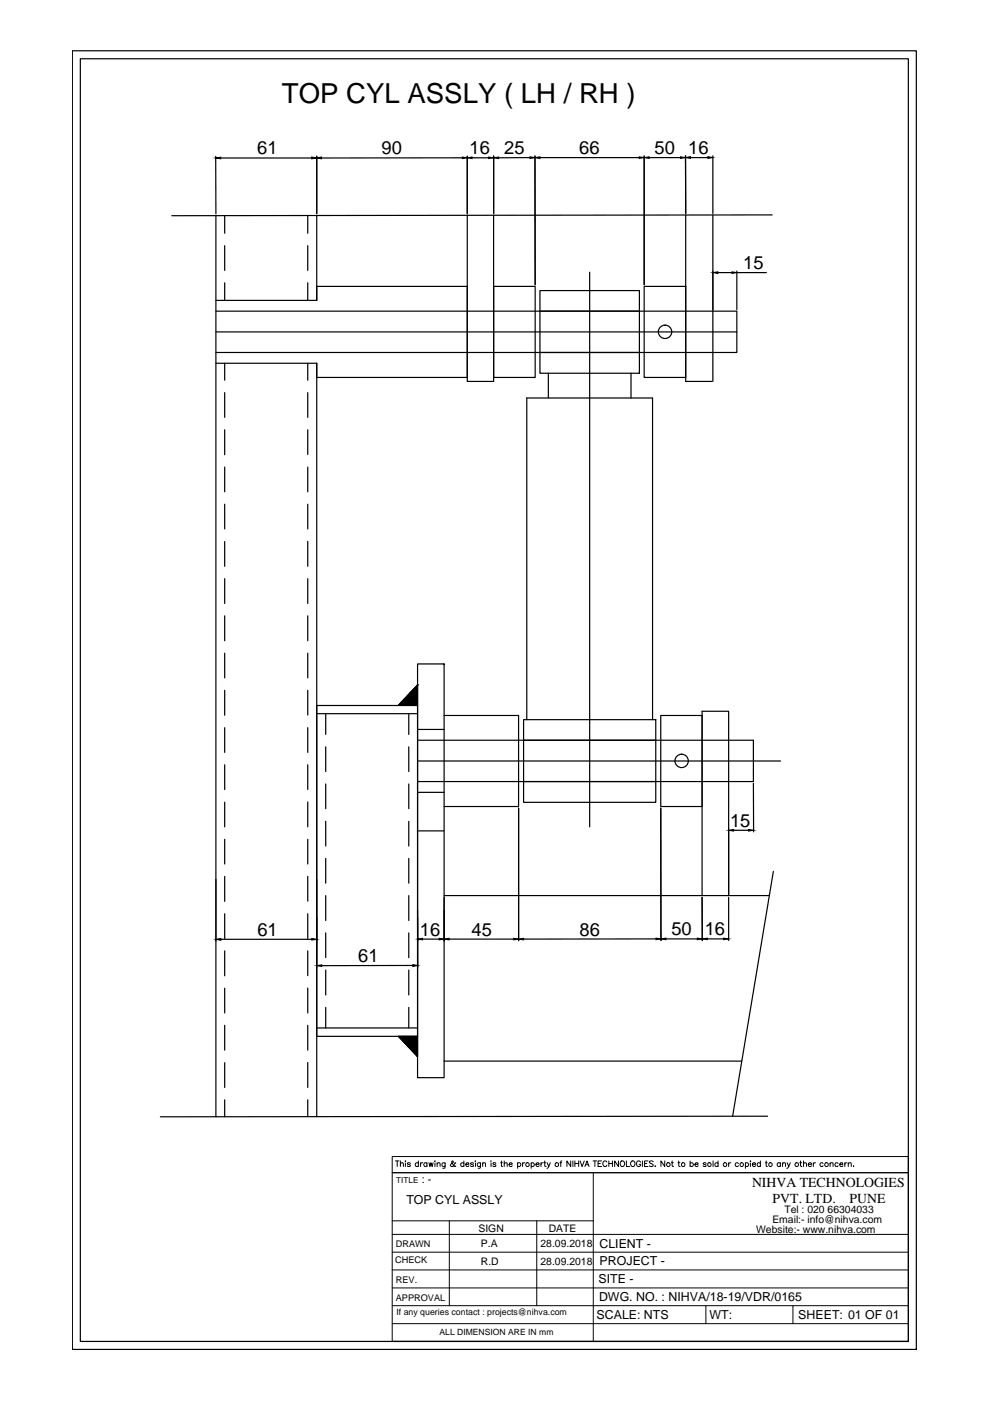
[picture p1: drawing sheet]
<svg xmlns="http://www.w3.org/2000/svg" width="210mm" height="297mm" viewBox="0 0 210 297" stroke-linecap="round" stroke-linejoin="round" font-family="sans-serif">
<!-- layer: 0 -->
<g fill="none" stroke="#000" stroke-width=".25">
<path d="M15.3 10.8h179v275.3h-179zM45.7 33.2l.1 12.2M46.8 33.5h19.3M67.2 33.1v12.2M98 33.5h-29.8M99.1 33.1v12.2M100.1 33.5h3.5M104.7 33.1v12.2M112.4 33.4l-6.7 .1M113.4 33.1l.1 27.3M114.5 33.4h21M136.6 33.1v27.3"/>
<path d="M137.6 33.4h6.7M145.3 33l.1 12.3M146.4 33.4h3.7M151.1 33v12.3M45.8 45.7v191.1M47.6 45.7v3.8M47.6 52.1v5.2M47.6 60v3.7M65.2 45.7v3.8M65.2 52.1v5.2M65.2 60v3.7M67.2 45.7v18h-21.4"/>
<path d="M99.1 45.6v35.3h5.6v-35.3M125 57.7v117.6M145.4 45.6v35.3h5.6M151.1 45.6v35.3M152.2 57.8h3M156.2 57.5v8.1M156.2 57.8h6.3M163.7 45.6l-127.3 .1M45.8 66h110.4v8.7h-110.4M45.8 77h21.4v159.7M45.8 70.4h110.4M47.6 77v3.6"/>
<path d="M65.2 77v3.6M67.2 60.7h31.9v19.3h-31.9M104.7 60.7h8.8v19.3h-8.8zM114.5 61.6h21.1v17.5h-21.1zM114.5 66h21.1M114.5 74.7h21.1M116.3 79.1v5.3M133.8 79.1v5.3M136.6 60.7h8.8v19.3h-8.8zM47.6 83.2v5.3M47.6 91.1v5.3M47.6 99v5.3"/>
<path d="M65.2 83.2v5.3M65.2 91.1v5.3M65.2 99v5.3M47.6 106.9v5.3M47.6 114.8v5.3M65.2 106.9v5.3M65.2 114.8v5.3M47.6 122.7v5.2M47.6 130.6v5.3M47.6 138.5v5.2M65.2 122.7v5.2M65.2 130.6v5.3"/>
<path d="M65.2 138.5v5.2M47.6 146.4v5.3M47.6 154.3v5.2M65.2 146.4v5.2M65.2 154.3v5.2M67.2 149.6h21.3M67.2 151.3h21.3M69.1 151.3v4.4M69.1 158.3v5.3M84.5 149.5l.1 .1M84.6 149.4l.2 .2M84.6 149.6v-.1l.1 .1"/>
<path d="M84.7 149.3l.2 .3M84.7 149.3l.3 .3M84.8 149.2l.4 .4M84.9 149.1l.5 .5-.5-.5M84.9 149.2l.3 .4M84.9 149.1l.5 .5M85 149l.6 .6M85 149l.5 .6M85.1 149.6l-.3-.4 .3 .4M85.1 148.9l.6 .7M85.2 148.8l.8 .8M85.2 148.8l.7 .8"/>
<path d="M85.2 148.7l.8 .9M85.4 148.5l1.1 1.1M85.5 148.4l1.2 1.2M85.5 148.5l1 1.1M85.6 148.4l1.1 1.2M85.6 148.3l1.2 1.3-1.2-1.2M85.7 148.3l1.2 1.3M85.7 148.2l1.4 1.4M85.7 148.3l1.3 1.3M85.8 148.1l1.4 1.5-1.4-1.4 1.3 1.4M85.8 148.1l1.5 1.5M85.8 149.6l-.7-.8 .8 .8"/>
<path d="M85.9 148.1l1.4 1.5M85.9 148l1.6 1.6M86 148l1.6 1.6M86 147.9l1.7 1.7M86.1 147.8l1.7 1.8M86.1 149.6l-.8-.9 .9 .9M86.2 147.8l1.8 1.8M86.2 147.7l2 1.9M86.2 147.7l1.8 1.9M86.2 149.6l-.8-1 .9 1M86.3 147.6l2.1 2M86.4 149.6l-1-1 1 1"/>
<path d="M86.4 147.5l2 2.1M86.4 147.5l2.1 2.1M86.5 147.4l2 2.1M86.6 147.2l1.9 2M86.7 151.3v4.4M86.7 158.3v5.3M86.7 147.2l1.8 1.8-1.8-1.8M86.8 147.1l1.7 1.8M86.8 147.1l1.7 1.7M86.8 147l1.7 1.7M86.8 147l1.7 1.8M86.9 147l1.6 1.5"/>
<path d="M87 146.9l1.5 1.6M87 146.9l1.5 1.5M87.1 146.8l1.4 1.5M87.1 146.8l1.4 1.6M87.1 146.7l1.4 1.5M87.2 146.6l1.3 1.4-1.3-1.3M87.3 146.6l1.2 1.3M87.3 146.5l1.2 1.3M87.4 146.4l1.1 1.1-1.1-1.1M87.5 146.3l1 1M87.6 146.2l.9 1M87.6 146.3l.9 1"/>
<path d="M87.6 149.6l-1.6-1.7 1.6 1.7M87.6 146.2l.9 .9M87.7 146.1l.8 .8-.8-.8M87.7 146.1l.8 .9M87.8 146l.7 .8M87.8 146.1l.7 .8M87.9 149.6l-1.8-1.8 1.8 1.8M87.9 145.9l.6 .7M87.9 145.9l.6 .6-.6-.6M88 145.8l.5 .6M88 145.8l.5 .5M88.2 145.6l.3 .5-.4-.4"/>
<path d="M88.2 145.6l.3 .3M88.3 145.5l.2 .2M88.3 145.5l.2 .3M88.4 145.4l.1 .2M88.4 145.3l.1 .1-.1-.1M88.5 145.3h.1M88.5 145.2h.1M88.5 145.9l-.3-.3 .3 .4M88.5 146.1l-.4-.4 .4 .5M88.5 147.4l-1-1 1 1.1M88.5 147.7l-1.2-1.2 1.2 1.2M88.5 140.8h5.7v87.7h-5.7z"/>
<path d="M88.5 146.7l-.6-.7 .6 .7M88.5 148.1l-1.4-1.4 1.4 1.4M88.5 149.2l-1.9-1.9 1.9 2M88.5 149.3l-2-2 2 2.1M88.5 145.2l-4 4.3M88.5 149.6v70.1h-21.3M88.5 156.9h71.2v8.8h-71.2M88.5 154.7h5.7M94.2 151.7h15.8v19.3h-15.8M111 152.6h28v17.5h-28zM111.7 152.6v-68.2h26.7v68.2M140.1 151.7h8.8v19.3h-8.8z"/>
<path d="M47.6 162.2v5.2M47.6 170.1v5.2M47.6 177.9v5.3M65.2 162.2v5.2M65.2 170v5.3M65.2 177.9v5.3M69.1 166.2v5.3M69.1 174.1v5.3M86.7 166.2v5.3M86.7 174.1v5.3M88.5 176.2h5.6M88.5 161.3h77"/>
<path d="M88.5 168h5.7M110 171.3v28.1M140.1 171.3v28.1M154.5 175.7v13.8M155.5 176h3.2M159.7 166.1l.1 10.3M46.8 199.2h19.3M47.6 185.8v5.3M47.6 193.7v5.3M65.2 185.8v5.3M65.2 193.7v5.3M69.1 182v5.3"/>
<path d="M69.1 189.9v5.3M69.1 197.8v5.2M86.7 182v5.3M86.7 189.9v5.3M86.7 197.8v5.2M88.5 193l.1 6.5M88.5 194.6l.1 10.5M89.6 199.1h3.5M94.2 189.9h68.9M94.2 190.3v9.2M95.2 199.1h13.7M139.1 199.1h-28.1"/>
<path d="M141.2 199.1h6.6M148.9 189.9v-39.1h5.6v39.1M148.9 190.3v9.1M150 199.1h3.4M154.5 190.3v9.1M164 184.8l-8.7 51.9M47.6 201.6v5.3M47.6 209.5v5.3M47.6 217.4v5.2M65.2 201.6v5.3M65.2 209.5v5.3M65.2 217.4v5.2"/>
<path d="M67.2 217.9h21.3M69.1 205.7v5.3M69.1 213.6v4.3M84.6 219.7l3.9 4M84.7 219.7l3.8 3.8M84.8 219.7l3.7 3.8M84.9 219.7l3.6 3.7M85 219.7l3.5 3.6M85.1 219.7l3.4 3.5M85.1 219.7l3.4 3.4M85.2 219.7l3.3 3.4M85.3 219.7l3.2 3.3"/>
<path d="M85.4 219.7l3.1 3.1-3.1-3.1M85.7 219.7l2.8 2.9M85.8 219.7l2.7 2.8M85.8 219.7l2.7 2.7-2.6-2.7M86 219.7l2.5 2.6M86.1 219.7l2.4 2.5M86.1 219.7l2.4 2.4M86.2 219.7l2.3 2.4M86.2 219.7l2.3 2.3M86.3 219.7l2.2 2.2M86.5 219.7l2 2.1-2-2.1M86.7 205.7v5.3"/>
<path d="M86.7 213.6v4.3M86.7 219.7l1.8 1.8M86.8 219.7l1.7 1.8M86.9 219.7l1.6 1.6-1.6-1.6M87 219.7l1.5 1.5M87.1 219.7l1.4 1.4M87.3 219.7l1.2 1.3M87.4 219.7l1.1 1.2M87.5 219.7l1 1M87.5 204.7h-19.3M87.6 219.7l.9 1M87.7 219.7l.8 .9"/>
<path d="M87.8 219.7l.7 .7M87.9 219.7l.6 .6-.5-.6M88.1 219.7l.4 .5M88.2 219.7l.3 .4M88.3 219.7l.2 .2M88.4 219.7l.1 .2M88.5 219.8h.1M47.6 225.3v5.3M47.6 233.2v3.6M65.2 225.3v5.3M65.2 233.2v3.5M85.4 220.7l3.1 3.2-2.1-2.1"/>
<path d="M87.4 222.8l1.1 1.2M88.5 221.6l-1.9-1.9 1.9 2M88.5 222.7l-2.9-3 2.9 3M88.5 223.8l-4-4.1 4 4.3-.1-.1M94.2 225h63.1M162.7 236.7l-128.7 .1M83.2 284.4h109.4h-175.6v-271.9h175.6v271.9"/>
<circle cx="141" cy="70.4" r="1.42"/>
<circle cx="144.5" cy="161.3" r="1.42"/>
</g>
<g fill="#000" stroke="#000" stroke-width=".21">
<path d="M45.7 33.5l1.1-.2v.4zM66.1 33.3l1.1 .2-1.1 .2zM67.2 33.5l1-.2v.4zM98 33.3l1.1 .2-1.1 .1zM99.1 33.5l1-.2v.3zM103.6 33.3l1.1 .2-1.1 .1zM104.7 33.5l1-.2v.3zM112.4 33.2l1 .2-1 .2zM113.4 33.4l1.1-.2v.4zM135.5 33.2l1.1 .2-1.1 .2zM136.6 33.4l1-.2v.4zM144.3 33.2l1 .2-1 .2z"/>
<path d="M145.3 33.4l1.1-.2v.4zM150.1 33.2l1 .2-1 .2zM151.1 57.8l1.1-.2v.4zM155.2 57.6l1 .2-1 .2zM154.5 176l1-.1v.3zM158.7 175.9l1.1 .1-1.1 .2zM45.8 199.2l1-.2v.4zM66.1 199l1.1 .2-1.1 .1zM88.6 199.1l1-.2v.4zM93.1 198.9l1.1 .2-1.1 .2zM94.2 199.1l1-.2v.4zM108.9 198.9l1.1 .2-1.1 .2z"/>
<path d="M110 199.1l1-.2v.4zM139.1 198.9l1 .2-1 .1zM140.1 199.1l1.1-.2v.3zM147.8 198.9l1.1 .2-1.1 .1zM148.9 199.1l1.1-.2v.3zM153.4 198.9l1.1 .2-1.1 .1zM67.2 204.7l1-.1v.3zM87.5 204.5l1.1 .2-1.1 .2z"/>
</g>
<g fill="none" stroke="#000" stroke-width=".21">
<path d="M83.2 258.8h42.6M83.8 246.1h.8M84.2 246.1v1.2M84.9 246.8l.2-.2h.3l.1 .7M84.9 246.1v1.2M85.9 246.2h.1M86 246.6v.7M87 246.7l-.2-.2-.4 .1v.2l.6 .4-.2 .1-.4-.1M88.7 246.7a.38 .38 0 0 0-.6-.1 .38 .38 0 0 0 0 .6 .38 .38 0 0 0 .6 0M88.7 246.1v1.2M89.2 246.5v.8M89.6 246.5l-.3 .1-.1 .3"/>
<path d="M90.5 246.7a.38 .38 0 0 0-.5-.1 .38 .38 0 0 0 0 .6 .38 .38 0 0 0 .5 0M90.5 246.5v.8M90.9 246.5l.3 .8 .2-.8 .2 .8 .2-.8M92.2 246.2h.1M92.2 246.6v.7M92.7 246.8l.2-.2h.3l.1 .7M92.7 246.5v.8M94.4 246.5l-.1 1.1-.4 .1M94.4 246.7a.38 .38 0 0 0-.6-.1 .38 .38 0 0 0 0 .6 .38 .38 0 0 0 .6 0M95.3 258.8v18M96.6 246.6l-.1-.1a.68 .68 0 0 1-.9 .7v-.3l.5-.4v-.3l-.2-.1-.1 .2 .1 .5 .4 .5h.3v-.1M98.4 246.7a.38 .38 0 0 0-.6-.1 .38 .38 0 0 0 0 .6 .38 .38 0 0 0 .6 0"/>
<path d="M98.4 246.1v1.2M98.7 246.9h.7a.34 .34 0 0 0-.3-.4 .34 .34 0 0 0-.4 .4l.2 .4h.3l.2-.1M100.4 246.7l-.2-.2-.4 .2 .5 .3v.3h-.3l-.2-.1M100.7 246.2h.2zM100.8 246.6v.7M101.9 246.5l-.1 1.1-.4 .1M101.9 246.7a.38 .38 0 0 0-.6-.1 .38 .38 0 0 0 0 .6 .38 .38 0 0 0 .6 0M102.3 246.8l.3-.3 .3 .1v.7M102.3 246.5v.8M104.1 246.2h.1M104.1 246.6v.7M105.1 246.7l-.2-.2-.4 .2 .6 .3v.3h-.4l-.2-.1"/>
<path d="M106.1 246.5h.4M106.3 246.1v1l.3 .2M106.9 246.8l.2-.2h.4v.7M106.9 246.1v1.2M107.9 246.9h.7a.34 .34 0 0 0-.3-.4 .34 .34 0 0 0-.4 .4l.2 .4h.3l.2-.1M109.7 246.7a.38 .38 0 0 1 .6-.1 .38 .38 0 0 1 0 .6 .38 .38 0 0 1-.6 0M109.7 246.5v1.2M110.8 246.5v.8M111.3 246.5l-.3 .1-.2 .3M112.6 246.7a.38 .38 0 0 1 .6-.1 .38 .38 0 0 1 0 .6 .38 .38 0 0 1-.6 0M112.6 246.5v1.2M113.6 246.9h.7a.39 .39 0 0 0-.4-.4 .39 .39 0 0 0-.4 .5 .39 .39 0 0 0 .4 .3l.4-.1"/>
<path d="M113.8 258.8v18M114.7 246.5v.8M115.2 246.5l-.3 .1-.2 .3M115.3 246.5h.4M115.5 246.1v1.2h.3M116 246.5l.3 .8 .4-.8M116.3 247.3l-.3 .4M118.7 246.5h.4M119.1 246.1l-.2 .3v.9M121 246.1v1.2l-.8-1.2v1.2M121.5 246.1v1.2M121.9 246.1v1.2"/>
<path d="M121.9 246.7h.8M122.7 246.1v1.2M123 246.1l.4 1.2 .5-1.2M124 247.3l.5-1.2 .4 1.2M124.2 246.9h.5M125.7 246.1h.8M125.8 248.6v35.8M126.1 246.1v1.2M126.8 246.7h.5M127.6 246.1h-.8v1.2h.8M128.7 246.4a.44 .44 0 0 0-.5-.3 .44 .44 0 0 0-.4 .5v.3a.43 .43 0 0 0 .4 .4 .43 .43 0 0 0 .5-.3M129.1 246.7h.8"/>
<path d="M129.1 246.1v1.2M129.9 246.1v1.2M131.1 246.1v1.2l-.8-1.2v1.2M131.7 246.2a.55 .55 0 0 1 .8 .5 .55 .55 0 0 1-.9 .5l-.1-.6zM132.8 246.1v1.2h.7M133.8 246.3l.2-.1a.57 .57 0 0 1 .7 .5 .57 .57 0 0 1-.7 .6l-.3-.4zM135.8 246.4a.44 .44 0 0 0-.5-.3 .44 .44 0 0 0-.3 .5v.3a.43 .43 0 0 0 .4 .4 .43 .43 0 0 0 .4-.4h-.3M136.2 246.1v1.2M136.7 246.7h.4M137.4 246.1h-.7v1.2h.7M138.5 246.3l-.3-.2-.5 .2v.2l.8 .5v.2l-.3 .1-.5-.1M138.9 247.2v.1z"/>
<path d="M140.9 246.1v1.2l-.8-1.2v1.2M142.3 246.5h.5M142.5 246.1v1l.3 .2M143.7 246.5h.5M143.9 246.1v1l.3 .2M146.3 246.7a.38 .38 0 0 1 .6-.1 .38 .38 0 0 1 0 .6 .38 .38 0 0 1-.6 0M146.3 246.1v1.2M147.3 246.9h.7a.34 .34 0 0 0-.3-.4 .34 .34 0 0 0-.4 .4l.2 .4h.3l.2-.1M149.7 246.7l-.2-.2-.4 .2 .6 .3v.3h-.4l-.2-.1M151.2 246.1v1.2M152.2 246.7a.38 .38 0 0 0-.5-.1 .38 .38 0 0 0 0 .6 .38 .38 0 0 0 .5 0M152.2 246.1v1.2"/>
<path d="M154.5 246.5v.8M155 246.5l-.3 .1-.2 .3M156.6 246.7a.38 .38 0 0 0-.6-.1 .38 .38 0 0 0 0 .6 .38 .38 0 0 0 .6 0M158 246.7a.38 .38 0 0 1 .6-.1 .38 .38 0 0 1 0 .6 .38 .38 0 0 1-.6 0M158 246.5v1.2M159.1 246.2h.1M159.1 246.6v.7M159.5 246.9h.7a.39 .39 0 0 0-.4-.4 .39 .39 0 0 0-.4 .4 .39 .39 0 0 0 .4 .4l.4-.1M161.2 246.7a.38 .38 0 0 0-.5-.1 .38 .38 0 0 0 0 .6 .38 .38 0 0 0 .5 0M161.2 246.1v1.2M162.3 246.5h.4M162.4 246.1v1l.3 .2"/>
<path d="M165.5 246.7a.38 .38 0 0 0-.6-.1 .38 .38 0 0 0 0 .6 .38 .38 0 0 0 .6 0M165.5 246.5v.8M165.9 246.8l.2-.2h.4l.1 .7M165.9 246.5v.8M166.9 246.5l.3 .8 .4-.8M167.2 247.3l-.4 .4M169.6 246.5h.4M169.7 246.1v1l.3 .2M170.4 246.8l.1-.2h.4l.1 .7M170.4 246.1v1.2M171.4 246.9h.7a.39 .39 0 0 0-.5-.4 .39 .39 0 0 0-.3 .5 .39 .39 0 0 0 .4 .3l.4-.1M172.4 246.5v.8"/>
<path d="M172.9 246.5l-.3 .1-.2 .3M174.5 246.7a.38 .38 0 0 0-.5-.1 .38 .38 0 0 0 0 .6 .38 .38 0 0 0 .5 0M176 246.8l.2-.2h.4v.7M176 246.5v.8M177.7 246.7a.38 .38 0 0 0-.6-.1 .38 .38 0 0 0 0 .6 .38 .38 0 0 0 .6 0M178 246.9h.7a.34 .34 0 0 0-.3-.4 .34 .34 0 0 0-.4 .4l.2 .4h.3l.2-.1M179.1 246.5v.8M179.5 246.5l-.2 .1-.2 .3M179.8 246.8l.2-.2h.4l.1 .7M179.8 246.5v.8M181 247.2v.1zM83.2 273.1h109.4"/>
<path d="M83.2 269.3h109.4M83.2 265.5h109.4M83.2 261.7h109.4M83.2 276.8h109.4M149.7 276.8v3.8M168.1 276.8v3.8M83.2 284.4v-35.8h109.4h-109.4v-3.4h109.4v39.2M83.2 280.6h109.4"/>
<circle cx="111.8" cy="246.9" r=".4"/>
<circle cx="118.1" cy="246.9" r=".4"/>
<circle cx="141.7" cy="246.9" r=".39"/>
<circle cx="144.9" cy="246.9" r=".4"/>
<circle cx="150.4" cy="246.9" r=".4"/>
<circle cx="153.7" cy="246.9" r=".39"/>
<circle cx="157.3" cy="246.9" r=".4"/>
<circle cx="163.4" cy="246.9" r=".4"/>
<circle cx="168.9" cy="246.9" r=".39"/>
<circle cx="175.3" cy="246.9" r=".4"/>
</g>
<text font-size="5.8" x="59.8" y="21.9">TOP CYL ASSLY ( LH / RH )</text>
<g font-size="3.9">
<text x="54.5" y="32.7">61</text>
<text x="80.9" y="32.7">90</text>
<text x="99.5" y="32.7" transform="rotate(-1 99.5 32.7)">16</text>
<text x="106.9" y="32.7">25</text>
<text x="122.8" y="32.7">66</text>
<text x="138.8" y="32.7">50</text>
<text x="145.9" y="32.7">16</text>
<text x="157.6" y="57">15</text>
<text x="154.8" y="175.3">15</text>
<text x="54.6" y="198.4">61</text>
<text x="76" y="204" transform="rotate(-1 76 204)">61</text>
<text x="89" y="198.4">16</text>
<text x="100" y="198.3">45</text>
<text x="122.9" y="198.3">86</text>
<text x="142.3" y="198.3">50</text>
<text x="149.4" y="198.3">16</text>
</g>
<g font-size="2.9">
<text x="159.4" y="251.7">NIHVA TECHNOLOGIES</text>
<text x="163.8" y="255">PVT. LTD.</text>
<text x="180.1" y="255">PUNE</text>
</g>
<g font-size="2.6">
<text x="86.2" y="255.2">TOP CYL ASSLY</text>
<text x="127.1" y="264.6">CLIENT -</text>
<text x="127.1" y="268.3">PROJECT -</text>
<text x="126.9" y="272.1">SITE -</text>
<text x="127" y="275.9">DWG. NO. : NIHVA/18-19/VDR/0165</text>
<text x="126.5" y="279.7">SCALE: NTS</text>
<text x="150.4" y="279.6">WT:</text>
<text x="169.3" y="279.7">SHEET: 01 OF 01</text>
</g>
<text font-size="2.3" x="89.4" y="250.9">: -</text>
<g font-size="2.2">
<text x="166.3" y="257.2">Tel : 020 66304033</text>
<text x="101.4" y="261.2">SIGN</text>
<text x="116.3" y="261.1">DATE</text>
<text x="160.3" y="261.5">Website:- www.nihva.com</text>
<text x="163.8" y="259.4">Email:- info@nihva.com</text>
<text x="102" y="264.5">P.A</text>
<text x="102" y="268.2">R.D</text>
<text x="114.6" y="264.4">28.09.2018</text>
<text x="114.6" y="268.2">28.09.2018</text>
</g>
<g font-size="1.9">
<text x="83.8" y="267.8">CHECK</text>
<text x="83.9" y="264.4">DRAWN</text>
<text x="83.9" y="272">REV.</text>
<text x="83.9" y="275.8">APPROVAL</text>
<text x="84" y="278.8">If any queries contact : projects@nihva.com</text>
</g>
<text font-size="1.8" x="93.2" y="283.1">ALL DIMENSION ARE IN mm</text>
<text font-size="1.7" x="84" y="250.9">TITLE</text>
</svg>
